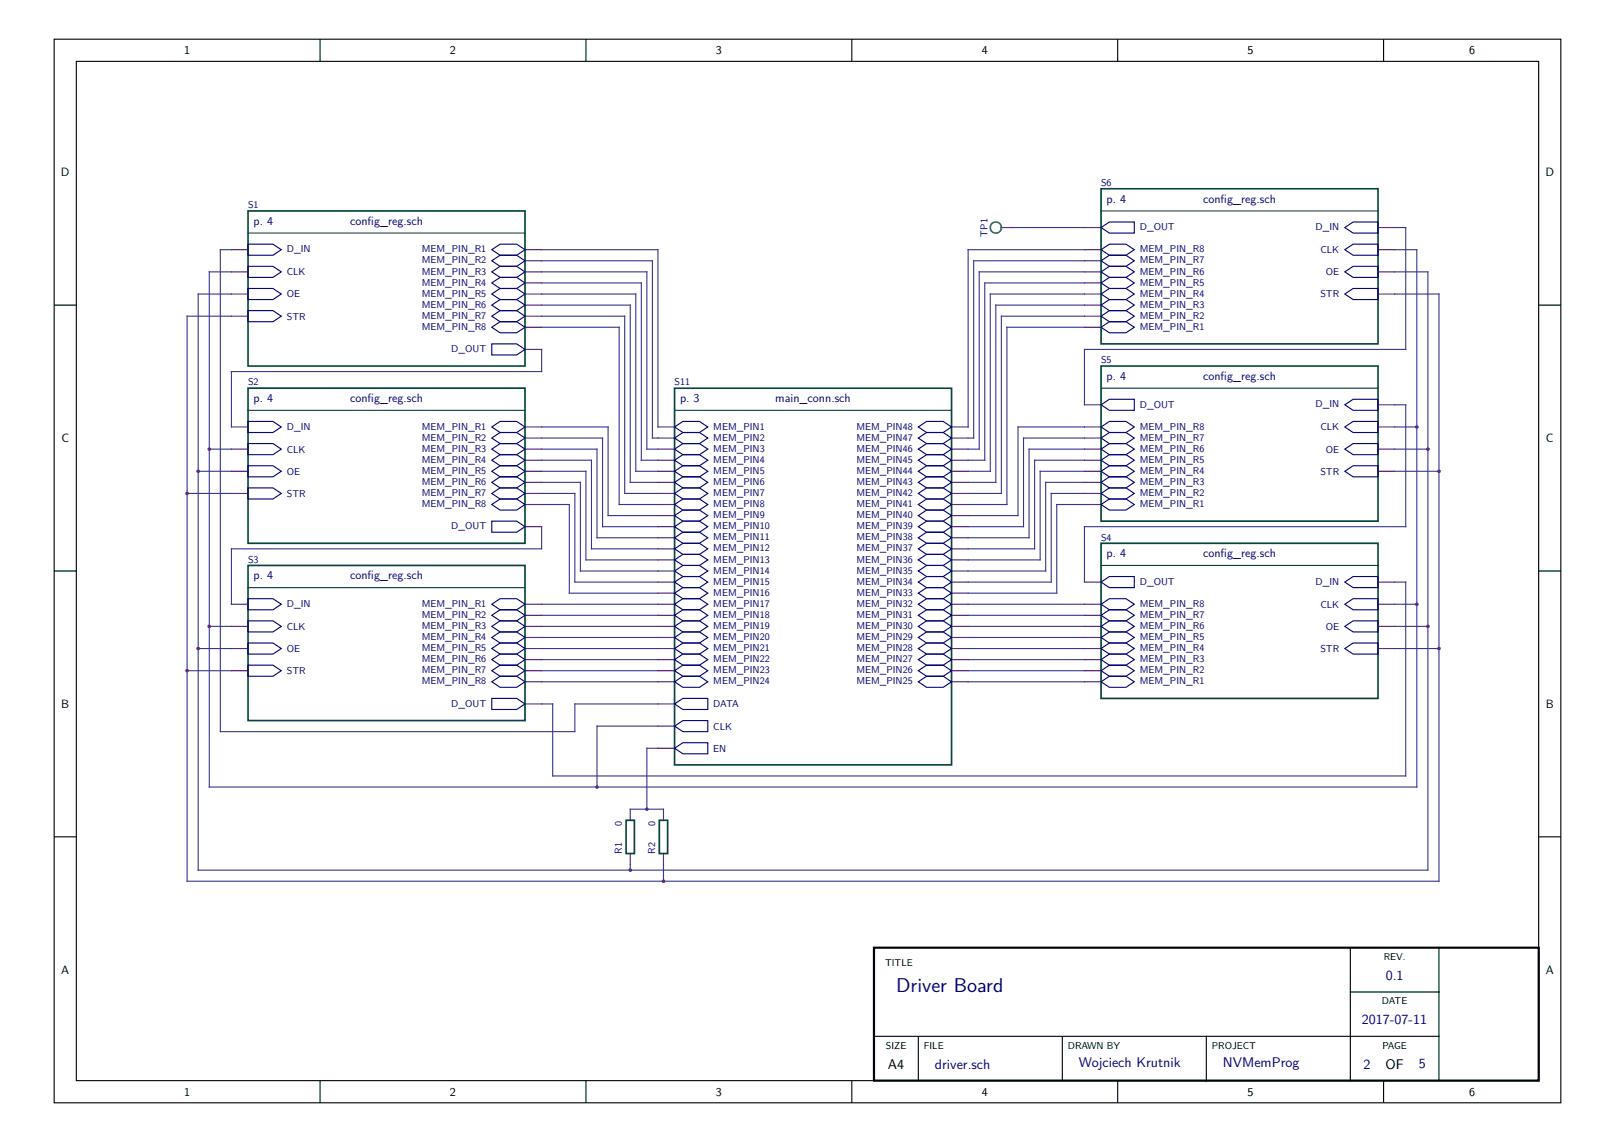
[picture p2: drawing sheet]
<svg xmlns="http://www.w3.org/2000/svg" width="297mm" height="210mm" viewBox="0 0 297 210" stroke-linecap="round" stroke-linejoin="round" font-family="sans-serif">
<g fill="none" stroke="#000" stroke-width=".2">
<path d="M10 7.2h277v195.6h-277zM14 11.3h269v187.4h-269zM58.9 7.2v4.1M107.8 7.2v4.1M156.6 7.2v4.1M205.5 7.2v4.1M254.4 7.2v4.1M10 56.1h4M283 56.1h4M10 105h4M283 105h4M10 153.9h4"/>
<path d="M283 153.9h4M248.3 174.3v24.4M264.6 174.3v24.4M58.9 198.7v4.1M107.8 198.7v4.1M156.6 198.7v4.1M160.7 190.6h103.9M168.9 190.6v8.1M195.4 190.6v8.1M205.5 198.7v4.1M221.8 190.6v8.1M248.3 182.4h16.3"/>
<path d="M254.4 198.7v4.1"/>
</g>
<path d="M160.7 174.3h122.3v24.4h-122.3z" fill="none" stroke="#000" stroke-width=".41"/>
<path d="M45.6 38.8h50.9v28.5h-50.9zM202.5 34.7h50.9v28.5h-50.9zM45.6 71.4h50.9v28.5h-50.9zM124.1 71.4h50.9v69.3h-50.9zM202.5 67.3h50.9v28.5h-50.9zM202.5 99.9h50.9v28.5h-50.9zM45.6 104h50.9v28.5h-50.9zM115.1 150.8h1.6v6.2h-1.6zM121.3 150.8h1.5v6.2h-1.5z" fill="none" stroke="#034536" stroke-width=".31"/>
<path d="M202.5 38.8h50.9M45.6 42.9h50.9M45.6 75.5h50.9M124.1 75.5h50.9M202.5 71.4h50.9M45.6 108.1h50.9M202.5 104h50.9" fill="none" stroke="#034536" stroke-width=".2"/>
<g fill="none" stroke="#67146a" stroke-width=".2">
<path d="M42.6 50h3M42.6 45.9h3M42.6 54.1h3M42.6 58.1h3M96.5 50h3.1M96.5 45.9h3.1M96.5 54.1h3.1M96.5 58.1h3.1M96.5 48h3.1M96.5 52h3.1M96.5 56.1h3.1M184.2 41.8h2"/>
<path d="M199.4 50h3.1M199.4 45.9h3.1M199.4 54.1h3.1M199.4 58.1h3.1M199.4 48h3.1M199.4 52h3.1M199.4 56.1h3.1M199.4 41.8h3.1M253.4 50h3.1M253.4 45.9h3.1M253.4 54.1h3.1M253.4 41.8h3.1"/>
<path d="M42.6 78.5h3M96.5 64.3h3.1M96.5 60.2h3.1M96.5 78.5h3.1M121 78.5h3.1M175 78.5h3M199.4 60.2h3.1M199.4 78.5h3.1M199.4 74.4h3.1M253.4 78.5h3.1M253.4 74.4h3.1M42.6 82.6h3"/>
<path d="M42.6 86.7h3M42.6 90.7h3M96.5 82.6h3.1M96.5 86.7h3.1M96.5 90.7h3.1M96.5 96.9h3.1M96.5 80.6h3.1M96.5 84.6h3.1M96.5 88.7h3.1M96.5 92.8h3.1M121 82.6h3.1M121 86.7h3.1"/>
<path d="M121 90.7h3.1M121 96.9h3.1M121 80.6h3.1M121 84.6h3.1M121 88.7h3.1M121 92.8h3.1M121 98.9h3.1M121 94.8h3.1M175 82.6h3M175 86.7h3M175 90.7h3M175 96.9h3"/>
<path d="M175 80.6h3M175 84.6h3M175 88.7h3M175 92.8h3M175 98.9h3M175 94.8h3M199.4 82.6h3.1M199.4 86.7h3.1M199.4 90.7h3.1M199.4 80.6h3.1M199.4 84.6h3.1M199.4 88.7h3.1"/>
<path d="M199.4 92.8h3.1M253.4 82.6h3.1M253.4 86.7h3.1M42.6 115.2h3M42.6 111.1h3M42.6 119.3h3M96.5 115.2h3.1M96.5 111.1h3.1M96.5 119.3h3.1M96.5 113.1h3.1M96.5 117.2h3.1M121 115.2h3.1"/>
<path d="M121 111.1h3.1M121 119.3h3.1M121 113.1h3.1M121 117.2h3.1M121 100.9h3.1M121 103h3.1M121 105h3.1M121 107h3.1M121 109.1h3.1M175 115.2h3M175 111.1h3M175 119.3h3"/>
<path d="M175 113.1h3M175 117.2h3M175 100.9h3M175 103h3M175 105h3M175 107h3M175 109.1h3M199.4 115.2h3.1M199.4 111.1h3.1M199.4 119.3h3.1M199.4 113.1h3.1M199.4 117.2h3.1"/>
<path d="M199.4 107h3.1M253.4 115.2h3.1M253.4 111.1h3.1M253.4 119.3h3.1M253.4 107h3.1M42.6 123.3h3M96.5 123.3h3.1M96.5 129.4h3.1M96.5 121.3h3.1M96.5 125.4h3.1M121 123.3h3.1M121 129.4h3.1"/>
<path d="M121 121.3h3.1M121 125.4h3.1M121 133.5h3.1M121 137.6h3.1M175 123.3h3M175 121.3h3M175 125.4h3M199.4 123.3h3.1M199.4 121.3h3.1M199.4 125.4h3.1M115.9 148.8v2M115.9 157v2"/>
<path d="M122 148.8v2M122 157v2"/>
</g>
<g fill="none" stroke="#000275" stroke-width=".2">
<path d="M45.6 49h4.6l1.5 1-1.5 1h-4.6zM45.6 44.9h4.6l1.5 1-1.5 1h-4.6zM45.6 53h4.6l1.5 1.1-1.5 1h-4.6zM45.6 57.1h4.6l1.5 1-1.5 1.1h-4.6zM90.4 45.9l1.6-1h3l1.5 1-1.5 1h-3zM90.4 48l1.6-1.1h3l1.5 1.1-1.5 1h-3zM90.4 50l1.6-1h3l1.5 1-1.5 1h-3zM90.4 52l1.6-1h3l1.5 1-1.5 1h-3zM90.4 54.1l1.6-1.1h3l1.5 1.1-1.5 1h-3zM90.4 56.1l1.6-1h3l1.5 1-1.5 1h-3zM90.4 58.1l1.6-1h3l1.5 1-1.5 1.1h-3zM202.5 41.8l1.5-1h4.6v2.1h-4.6z"/>
<path d="M202.5 58.1l1.5-1h3.1l1.5 1-1.5 1.1h-3.1zM202.5 56.1l1.5-1h3.1l1.5 1-1.5 1h-3.1zM202.5 54.1l1.5-1.1h3.1l1.5 1.1-1.5 1h-3.1zM202.5 52l1.5-1h3.1l1.5 1-1.5 1h-3.1zM202.5 50l1.5-1h3.1l1.5 1-1.5 1h-3.1zM202.5 48l1.5-1.1h3.1l1.5 1.1-1.5 1h-3.1zM202.5 45.9l1.5-1h3.1l1.5 1-1.5 1h-3.1zM247.3 45.9l1.5-1h4.6v2h-4.6zM247.3 41.8l1.5-1h4.6v2.1h-4.6zM247.3 50l1.5-1h4.6v2h-4.6zM247.3 54.1l1.5-1.1h4.6v2.1h-4.6zM45.6 77.5h4.6l1.5 1-1.5 1h-4.6z"/>
<path d="M90.4 63.2h4.6l1.5 1.1-1.5 1h-4.6zM90.4 60.2l1.6-1h3l1.5 1-1.5 1h-3zM90.4 78.5l1.6-1h3l1.5 1-1.5 1h-3zM124.1 78.5l1.5-1h3l1.6 1-1.6 1h-3zM168.9 78.5l1.5-1h3.1l1.5 1-1.5 1h-3.1zM202.5 60.2l1.5-1h3.1l1.5 1-1.5 1h-3.1zM202.5 74.4l1.5-1h4.6v2.1h-4.6zM202.5 78.5l1.5-1h3.1l1.5 1-1.5 1h-3.1zM247.3 78.5l1.5-1h4.6v2h-4.6zM247.3 74.4l1.5-1h4.6v2.1h-4.6zM45.6 81.6h4.6l1.5 1-1.5 1h-4.6zM45.6 85.6h4.6l1.5 1.1-1.5 1h-4.6z"/>
<path d="M45.6 89.7h4.6l1.5 1-1.5 1.1h-4.6zM90.4 95.8h4.6l1.5 1.1-1.5 1h-4.6zM90.4 80.6l1.6-1.1h3l1.5 1.1-1.5 1h-3zM90.4 82.6l1.6-1h3l1.5 1-1.5 1h-3zM90.4 84.6l1.6-1h3l1.5 1-1.5 1h-3zM90.4 86.7l1.6-1.1h3l1.5 1.1-1.5 1h-3zM90.4 88.7l1.6-1h3l1.5 1-1.5 1h-3zM90.4 90.7l1.6-1h3l1.5 1-1.5 1.1h-3zM90.4 92.8l1.6-1h3l1.5 1-1.5 1h-3zM124.1 96.9l1.5-1.1h3l1.6 1.1-1.6 1h-3zM124.1 98.9l1.5-1h3l1.6 1-1.6 1h-3zM124.1 80.6l1.5-1.1h3l1.6 1.1-1.6 1h-3z"/>
<path d="M124.1 82.6l1.5-1h3l1.6 1-1.6 1h-3zM124.1 84.6l1.5-1h3l1.6 1-1.6 1h-3zM124.1 86.7l1.5-1.1h3l1.6 1.1-1.6 1h-3zM124.1 88.7l1.5-1h3l1.6 1-1.6 1h-3zM124.1 90.7l1.5-1h3l1.6 1-1.6 1.1h-3zM124.1 92.8l1.5-1h3l1.6 1-1.6 1h-3zM124.1 94.8l1.5-1h3l1.6 1-1.6 1h-3zM168.9 98.9l1.5-1h3.1l1.5 1-1.5 1h-3.1zM168.9 96.9l1.5-1.1h3.1l1.5 1.1-1.5 1h-3.1zM168.9 94.8l1.5-1h3.1l1.5 1-1.5 1h-3.1zM168.9 92.8l1.5-1h3.1l1.5 1-1.5 1h-3.1zM168.9 90.7l1.5-1h3.1l1.5 1-1.5 1.1h-3.1z"/>
<path d="M168.9 88.7l1.5-1h3.1l1.5 1-1.5 1h-3.1zM168.9 86.7l1.5-1.1h3.1l1.5 1.1-1.5 1h-3.1zM168.9 84.6l1.5-1h3.1l1.5 1-1.5 1h-3.1zM168.9 82.6l1.5-1h3.1l1.5 1-1.5 1h-3.1zM168.9 80.6l1.5-1.1h3.1l1.5 1.1-1.5 1h-3.1zM202.5 92.8l1.5-1h3.1l1.5 1-1.5 1h-3.1zM202.5 90.7l1.5-1h3.1l1.5 1-1.5 1.1h-3.1zM202.5 88.7l1.5-1h3.1l1.5 1-1.5 1h-3.1zM202.5 86.7l1.5-1.1h3.1l1.5 1.1-1.5 1h-3.1zM202.5 84.6l1.5-1h3.1l1.5 1-1.5 1h-3.1zM202.5 82.6l1.5-1h3.1l1.5 1-1.5 1h-3.1zM202.5 80.6l1.5-1.1h3.1l1.5 1.1-1.5 1h-3.1z"/>
<path d="M247.3 82.6l1.5-1h4.6v2h-4.6zM247.3 86.7l1.5-1.1h4.6v2.1h-4.6zM45.6 114.2h4.6l1.5 1-1.5 1h-4.6zM45.6 110.1h4.6l1.5 1-1.5 1h-4.6zM45.6 118.2h4.6l1.5 1.1-1.5 1h-4.6zM90.4 111.1l1.6-1h3l1.5 1-1.5 1h-3zM90.4 113.1l1.6-1h3l1.5 1-1.5 1.1h-3zM90.4 115.2l1.6-1h3l1.5 1-1.5 1h-3zM90.4 117.2l1.6-1h3l1.5 1-1.5 1h-3zM90.4 119.3l1.6-1.1h3l1.5 1.1-1.5 1h-3zM124.1 100.9l1.5-1h3l1.6 1-1.6 1h-3zM124.1 103l1.5-1.1h3l1.6 1.1-1.6 1h-3z"/>
<path d="M124.1 105l1.5-1h3l1.6 1-1.6 1h-3zM124.1 107l1.5-1h3l1.6 1-1.6 1.1h-3zM124.1 109.1l1.5-1h3l1.6 1-1.6 1h-3zM124.1 111.1l1.5-1h3l1.6 1-1.6 1h-3zM124.1 113.1l1.5-1h3l1.6 1-1.6 1.1h-3zM124.1 115.2l1.5-1h3l1.6 1-1.6 1h-3zM124.1 117.2l1.5-1h3l1.6 1-1.6 1h-3zM124.1 119.3l1.5-1.1h3l1.6 1.1-1.6 1h-3zM168.9 119.3l1.5-1.1h3.1l1.5 1.1-1.5 1h-3.1zM168.9 117.2l1.5-1h3.1l1.5 1-1.5 1h-3.1zM168.9 115.2l1.5-1h3.1l1.5 1-1.5 1h-3.1zM168.9 113.1l1.5-1h3.1l1.5 1-1.5 1.1h-3.1z"/>
<path d="M168.9 111.1l1.5-1h3.1l1.5 1-1.5 1h-3.1zM168.9 109.1l1.5-1h3.1l1.5 1-1.5 1h-3.1zM168.9 107l1.5-1h3.1l1.5 1-1.5 1.1h-3.1zM168.9 105l1.5-1h3.1l1.5 1-1.5 1h-3.1zM168.9 103l1.5-1.1h3.1l1.5 1.1-1.5 1h-3.1zM168.9 100.9l1.5-1h3.1l1.5 1-1.5 1h-3.1zM202.5 107l1.5-1h4.6v2.1h-4.6zM202.5 119.3l1.5-1.1h3.1l1.5 1.1-1.5 1h-3.1zM202.5 117.2l1.5-1h3.1l1.5 1-1.5 1h-3.1zM202.5 115.2l1.5-1h3.1l1.5 1-1.5 1h-3.1zM202.5 113.1l1.5-1h3.1l1.5 1-1.5 1.1h-3.1zM202.5 111.1l1.5-1h3.1l1.5 1-1.5 1h-3.1z"/>
<path d="M247.3 111.1l1.5-1h4.6v2h-4.6zM247.3 107l1.5-1h4.6v2.1h-4.6zM247.3 115.2l1.5-1h4.6v2h-4.6zM247.3 119.3l1.5-1.1h4.6v2.1h-4.6zM45.6 122.3h4.6l1.5 1-1.5 1.1h-4.6zM90.4 128.4h4.6l1.5 1-1.5 1.1h-4.6zM90.4 121.3l1.6-1h3l1.5 1-1.5 1h-3zM90.4 123.3l1.6-1h3l1.5 1-1.5 1.1h-3zM90.4 125.4l1.6-1h3l1.5 1-1.5 1h-3zM124.1 133.5l1.5-1h4.6v2h-4.6zM124.1 129.4l1.5-1h4.6v2.1h-4.6zM124.1 137.6l1.5-1h4.6v2h-4.6z"/>
<path d="M124.1 121.3l1.5-1h3l1.6 1-1.6 1h-3zM124.1 123.3l1.5-1h3l1.6 1-1.6 1.1h-3zM124.1 125.4l1.5-1h3l1.6 1-1.6 1h-3zM168.9 125.4l1.5-1h3.1l1.5 1-1.5 1h-3.1zM168.9 123.3l1.5-1h3.1l1.5 1-1.5 1.1h-3.1zM168.9 121.3l1.5-1h3.1l1.5 1-1.5 1h-3.1zM202.5 125.4l1.5-1h3.1l1.5 1-1.5 1h-3.1zM202.5 123.3l1.5-1h3.1l1.5 1-1.5 1.1h-3.1zM202.5 121.3l1.5-1h3.1l1.5 1-1.5 1h-3.1z"/>
</g>
<g fill="none" stroke="#353691" stroke-width=".2">
<path d="M42.6 45.9h-2.1v88.6h65.2v-5.1h15.3M99.6 45.9h21.4v32.6M99.6 50h19.4v32.6h2M99.6 54.1h17.3v32.6h4.1M99.6 58.1h15.3v32.6h6.1M99.6 48h20.4v32.6h1M99.6 52h18.3v32.6h3.1M99.6 56.1h16.3v32.6h5.1M186.2 41.8h13.2M199.4 45.9h-21.4v32.6M199.4 50h-19.3v32.6h-2.1M199.4 54.1h-17.3v32.6h-4.1"/>
<path d="M199.4 58.1h-15.2v32.6h-6.2M199.4 48h-20.3v32.6h-1.1M199.4 52h-18.3v32.6h-3.1M199.4 56.1h-16.3v32.6h-5.1M256.5 45.9h4.1v98.8h-222.1v-94.7h4.1M256.5 50h6.1v110h-226.2v-105.9h6.2M256.5 54.1h8.1v107.9h-230.2v-103.9h8.2M256.5 41.8h2v22.5h-59.1v10.1M99.6 64.3v4h-57v10.2M99.6 60.2h14.3v32.6h7.1M99.6 78.5h12.2v16.3h9.2M199.4 60.2h-14.2v32.6h-7.2"/>
<path d="M199.4 78.5h-12.2v16.3h-9.2M256.5 74.4h2v22.5h-59.1v10.1M256.5 78.5h4.1M34.4 90.7h8.2M36.4 86.7h6.2M38.5 82.6h4.1M99.6 96.9v4h-57v10.2M99.6 84.6h9.2v16.3h12.2M99.6 90.7h6.1v16.3h15.3M99.6 82.6h10.2v16.3h11.2M99.6 86.7h8.2v16.3h13.2M99.6 80.6h11.2v16.3h10.2"/>
<path d="M99.6 88.7h7.1v16.3h14.3M99.6 92.8h5.1v16.3h16.3M199.4 84.6h-9.1v16.3h-12.3M199.4 82.6h-10.2v16.3h-11.2M199.4 86.7h-8.1v16.3h-13.3M199.4 90.7h-6.1v16.3h-15.3M199.4 80.6h-11.2v16.3h-10.2M199.4 88.7h-7.1v16.3h-14.3M199.4 92.8h-5.1v16.3h-16.3M256.5 82.6h6.1M256.5 86.7h8.1M36.4 119.3h6.2"/>
<path d="M38.5 115.2h4.1M99.6 119.3h21.4M99.6 117.2h21.4M99.6 115.2h21.4M99.6 113.1h21.4M99.6 111.1h21.4M178 119.3h21.4M178 117.2h21.4M178 115.2h21.4M178 113.1h21.4M178 111.1h21.4M256.5 119.3h8.1"/>
<path d="M256.5 115.2h6.1M256.5 111.1h4.1M256.5 107h2v35.7h-156.9v-13.3h-2M34.4 123.3h8.2M99.6 125.4h21.4M99.6 123.3h21.4M99.6 121.3h21.4M121 133.5h-11.2v11.2M121 137.6h-2v11.2M178 125.4h21.4M178 123.3h21.4M178 121.3h21.4"/>
<path d="M115.9 159v1M115.9 148.8h6.1M122 159v3"/>
</g>
<circle cx="183.1" cy="41.8" r="1.03" fill="none" stroke="#008b8b" stroke-width=".31"/>
<g fill="#8f3591">
<path d="M109.6 144.5h.4l.1 .2-.1 .3h-.4l-.1-.3z"/>
<path d="M38.3 115h.4l.1 .2-.1 .2h-.4l-.1-.2z"/>
<path d="M38.3 82.4h.4l.1 .2-.1 .2h-.4l-.1-.2z"/>
<path d="M36.2 119h.5l.1 .3-.1 .2h-.5l-.1-.2z"/>
<path d="M36.2 86.4h.5l.1 .3-.1 .2h-.5l-.1-.2z"/>
<path d="M34.2 123.1h.4l.1 .2-.1 .3h-.4l-.1-.3z"/>
<path d="M34.2 90.5h.4l.1 .2-.1 .3h-.4l-.1-.3z"/>
<path d="M118.7 148.6h.5l.1 .2-.1 .2h-.5v-.2z"/>
<path d="M121.8 161.8h.4l.1 .2-.1 .3h-.4l-.1-.3z"/>
<path d="M115.7 159.8h.4l.1 .2-.1 .2h-.4l-.1-.2z"/>
<path d="M260.3 110.9h.5l.1 .2-.1 .2h-.5l-.1-.2z"/>
<path d="M260.3 78.3h.5l.1 .2-.1 .2h-.5l-.1-.2z"/>
<path d="M262.4 115h.4l.1 .2-.1 .2h-.4l-.1-.2z"/>
<path d="M262.4 82.4h.4l.1 .2-.1 .2h-.4l-.1-.2z"/>
<path d="M264.4 119h.4l.1 .3-.1 .2h-.4l-.1-.2z"/>
<path d="M264.4 86.4h.4l.1 .3-.1 .2h-.4l-.1-.2z"/>
</g>
<text font-size="3.7" fill="#000275" x="164.8" y="182.4">Driver Board</text>
<g font-size="2.6" fill="#000275">
<text x="254.8" y="180.2">0.1</text>
<text x="250.5" y="188.4">2017-07-11</text>
<text x="171.9" y="196.5">driver.sch</text>
<text x="198.4" y="196.3">Wojciech Krutnik</text>
<text x="224.9" y="196.3">NVMemProg</text>
<text x="250.7" y="196.5">2</text>
<text x="260.9" y="196.5">5</text>
</g>
<g font-size="2.6">
<text x="163.3" y="196.6">A4</text>
<text x="254.8" y="196.6">OF</text>
</g>
<g font-size="2.2">
<text x="33.9" y="10">1</text>
<text x="82.8" y="10">2</text>
<text x="131.6" y="10">3</text>
<text x="180.5" y="10">4</text>
<text x="229.4" y="9.9">5</text>
<text x="270.2" y="10">6</text>
<text x="11.2" y="32.4">D</text>
<text x="284.2" y="32.4">D</text>
<text x="11.3" y="81.3">C</text>
<text x="284.3" y="81.3">C</text>
<text x="11.3" y="130.2">B</text>
<text x="284.3" y="130.2">B</text>
<text x="11.3" y="179.1">A</text>
<text x="284.3" y="179.1">A</text>
<text x="33.9" y="201.5">1</text>
<text x="82.8" y="201.5">2</text>
<text x="131.6" y="201.5">3</text>
<text x="180.5" y="201.5">4</text>
<text x="229.4" y="201.5">5</text>
<text x="270.2" y="201.5">6</text>
</g>
<g font-size="2.2" fill="#000275">
<text x="46.6" y="41.3">p. 4</text>
<text x="64.4" y="41.4">confg_reg.sch</text>
<text x="67.6" y="41.4">i</text>
<text x="203.5" y="37.3">p. 4</text>
<text x="221.3" y="37.3">confg_reg.sch</text>
<text x="224.5" y="37.3">i</text>
<text x="203.5" y="69.9">p. 4</text>
<text x="221.3" y="69.9">confg_reg.sch</text>
<text x="224.5" y="69.9">i</text>
<text x="46.6" y="73.9">p. 4</text>
<text x="64.4" y="74">confg_reg.sch</text>
<text x="67.6" y="74">i</text>
<text x="125.1" y="73.9">p. 3</text>
<text x="142.6" y="73.9">main_conn.sch</text>
<text x="46.6" y="106.5">p. 4</text>
<text x="64.4" y="106.6">confg_reg.sch</text>
<text x="67.6" y="106.6">i</text>
<text x="203.5" y="102.5">p. 4</text>
<text x="221.3" y="102.5">confg_reg.sch</text>
<text x="224.5" y="102.5">i</text>
</g>
<g font-size="1.8" fill="#000275">
<text x="202.5" y="34.2">S6</text>
<text x="45.6" y="38.3">S1</text>
<text x="52.7" y="46.4">D_IN</text>
<text x="77.6" y="46.4">MEM_PIN_R1</text>
<text x="181.6" y="43.5" transform="rotate(-90 181.6 43.5)">TP1</text>
<text x="209.6" y="42.3">D_OUT</text>
<text x="209.6" y="46.4">MEM_PIN_R8</text>
<text x="241.9" y="42.3">D_IN</text>
<text x="242.8" y="46.6">CLK</text>
<text x="52.7" y="50.6">CLK</text>
<text x="77.6" y="48.4">MEM_PIN_R2</text>
<text x="77.6" y="50.5">MEM_PIN_R3</text>
<text x="77.6" y="52.5">MEM_PIN_R4</text>
<text x="209.6" y="52.5">MEM_PIN_R5</text>
<text x="209.6" y="50.5">MEM_PIN_R6</text>
<text x="209.6" y="48.4">MEM_PIN_R7</text>
<text x="243.8" y="50.6">OE</text>
<text x="52.7" y="54.7">OE</text>
<text x="52.7" y="58.8">STR</text>
<text x="77.6" y="54.6">MEM_PIN_R5</text>
<text x="77.6" y="56.6">MEM_PIN_R6</text>
<text x="77.6" y="58.6">MEM_PIN_R7</text>
<text x="209.6" y="58.6">MEM_PIN_R2</text>
<text x="209.6" y="56.6">MEM_PIN_R3</text>
<text x="209.6" y="54.6">MEM_PIN_R4</text>
<text x="242.8" y="54.7">STR</text>
<text x="77.6" y="60.7">MEM_PIN_R8</text>
<text x="83" y="64.8">D_OUT</text>
<text x="209.6" y="60.7">MEM_PIN_R1</text>
<text x="45.6" y="70.9">S2</text>
<text x="124.1" y="70.9">S11</text>
<text x="202.5" y="66.8">S5</text>
<text x="209.6" y="74.9">D_OUT</text>
<text x="241.9" y="74.9">D_IN</text>
<text x="52.7" y="83.2">CLK</text>
<text x="52.7" y="79">D_IN</text>
<text x="77.6" y="79">MEM_PIN_R1</text>
<text x="77.6" y="81">MEM_PIN_R2</text>
<text x="77.6" y="83.1">MEM_PIN_R3</text>
<text x="131.2" y="79">MEM_PIN1</text>
<text x="131.2" y="81">MEM_PIN2</text>
<text x="131.2" y="83.1">MEM_PIN3</text>
<text x="157.5" y="83.1">MEM_PIN46</text>
<text x="157.5" y="81">MEM_PIN47</text>
<text x="157.5" y="79">MEM_PIN48</text>
<text x="209.6" y="83.1">MEM_PIN_R6</text>
<text x="209.6" y="81">MEM_PIN_R7</text>
<text x="209.6" y="79">MEM_PIN_R8</text>
<text x="242.8" y="79.2">CLK</text>
<text x="243.8" y="83.2">OE</text>
<text x="52.7" y="87.3">OE</text>
<text x="77.6" y="85.1">MEM_PIN_R4</text>
<text x="77.6" y="87.2">MEM_PIN_R5</text>
<text x="77.6" y="89.2">MEM_PIN_R6</text>
<text x="131.2" y="85.1">MEM_PIN4</text>
<text x="131.2" y="87.2">MEM_PIN5</text>
<text x="131.2" y="89.2">MEM_PIN6</text>
<text x="157.5" y="89.2">MEM_PIN43</text>
<text x="157.5" y="87.2">MEM_PIN44</text>
<text x="157.5" y="85.1">MEM_PIN45</text>
<text x="209.6" y="89.2">MEM_PIN_R3</text>
<text x="209.6" y="87.2">MEM_PIN_R4</text>
<text x="209.6" y="85.1">MEM_PIN_R5</text>
<text x="242.8" y="87.3">STR</text>
<text x="52.7" y="91.4">STR</text>
<text x="77.6" y="91.2">MEM_PIN_R7</text>
<text x="77.6" y="93.3">MEM_PIN_R8</text>
<text x="131.2" y="91.2">MEM_PIN7</text>
<text x="131.2" y="93.3">MEM_PIN8</text>
<text x="131.2" y="95.3">MEM_PIN9</text>
<text x="157.5" y="95.3">MEM_PIN40</text>
<text x="157.5" y="93.3">MEM_PIN41</text>
<text x="157.5" y="91.2">MEM_PIN42</text>
<text x="209.6" y="93.3">MEM_PIN_R1</text>
<text x="209.6" y="91.2">MEM_PIN_R2</text>
<text x="83" y="97.4">D_OUT</text>
<text x="131.2" y="97.3">MEM_PIN10</text>
<text x="131.2" y="99.4">MEM_PIN11</text>
<text x="131.2" y="101.4">MEM_PIN12</text>
<text x="157.5" y="101.4">MEM_PIN37</text>
<text x="157.5" y="99.4">MEM_PIN38</text>
<text x="157.5" y="97.3">MEM_PIN39</text>
<text x="202.5" y="99.4">S4</text>
<text x="45.6" y="103.5">S3</text>
<text x="131.2" y="103.5">MEM_PIN13</text>
<text x="131.2" y="105.5">MEM_PIN14</text>
<text x="131.2" y="107.5">MEM_PIN15</text>
<text x="157.5" y="107.5">MEM_PIN34</text>
<text x="157.5" y="105.5">MEM_PIN35</text>
<text x="157.5" y="103.5">MEM_PIN36</text>
<text x="209.6" y="107.5">D_OUT</text>
<text x="241.9" y="107.5">D_IN</text>
<text x="52.7" y="111.6">D_IN</text>
<text x="77.6" y="111.6">MEM_PIN_R1</text>
<text x="77.6" y="113.6">MEM_PIN_R2</text>
<text x="131.2" y="109.6">MEM_PIN16</text>
<text x="131.2" y="111.6">MEM_PIN17</text>
<text x="131.2" y="113.6">MEM_PIN18</text>
<text x="157.5" y="113.6">MEM_PIN31</text>
<text x="157.5" y="111.6">MEM_PIN32</text>
<text x="157.5" y="109.6">MEM_PIN33</text>
<text x="209.6" y="113.6">MEM_PIN_R7</text>
<text x="209.6" y="111.6">MEM_PIN_R8</text>
<text x="242.8" y="111.8">CLK</text>
<text x="52.7" y="115.8">CLK</text>
<text x="52.7" y="119.9">OE</text>
<text x="77.6" y="115.7">MEM_PIN_R3</text>
<text x="77.6" y="117.7">MEM_PIN_R4</text>
<text x="77.6" y="119.7">MEM_PIN_R5</text>
<text x="131.2" y="115.7">MEM_PIN19</text>
<text x="131.2" y="117.7">MEM_PIN20</text>
<text x="131.2" y="119.7">MEM_PIN21</text>
<text x="157.5" y="119.7">MEM_PIN28</text>
<text x="157.5" y="117.7">MEM_PIN29</text>
<text x="157.5" y="115.7">MEM_PIN30</text>
<text x="209.6" y="119.7">MEM_PIN_R4</text>
<text x="209.6" y="117.7">MEM_PIN_R5</text>
<text x="209.6" y="115.7">MEM_PIN_R6</text>
<text x="242.8" y="119.9">STR</text>
<text x="243.8" y="115.8">OE</text>
<text x="52.7" y="124">STR</text>
<text x="77.6" y="121.8">MEM_PIN_R6</text>
<text x="77.6" y="123.8">MEM_PIN_R7</text>
<text x="77.6" y="125.9">MEM_PIN_R8</text>
<text x="131.2" y="121.8">MEM_PIN22</text>
<text x="131.2" y="123.8">MEM_PIN23</text>
<text x="131.2" y="125.9">MEM_PIN24</text>
<text x="157.5" y="125.9">MEM_PIN25</text>
<text x="157.5" y="123.8">MEM_PIN26</text>
<text x="157.5" y="121.8">MEM_PIN27</text>
<text x="209.6" y="125.9">MEM_PIN_R1</text>
<text x="209.6" y="123.8">MEM_PIN_R2</text>
<text x="209.6" y="121.8">MEM_PIN_R3</text>
<text x="83" y="130">D_OUT</text>
<text x="131.2" y="130.1">DATA</text>
<text x="131.2" y="134.2">CLK</text>
<text x="131.2" y="138.2">EN</text>
<text x="114.4" y="151.9" transform="rotate(-90 114.4 151.9)">0</text>
<text x="120.5" y="151.9" transform="rotate(-90 120.5 151.9)">0</text>
<text x="114.4" y="157" transform="rotate(-90 114.4 157)">R1</text>
<text x="120.5" y="157" transform="rotate(-90 120.5 157)">R2</text>
</g>
<g font-size="1.8">
<text x="162.8" y="177.6">TITLE</text>
<text x="254.5" y="176.6">REV.</text>
<text x="254.1" y="184.7">DATE</text>
<text x="162.9" y="192.9">SIZE</text>
<text x="169.9" y="192.9">FILE</text>
<text x="196.4" y="192.9">DRAWN BY</text>
<text x="222.9" y="192.9">PROJECT</text>
<text x="254.2" y="192.9">PAGE</text>
</g>
</svg>
